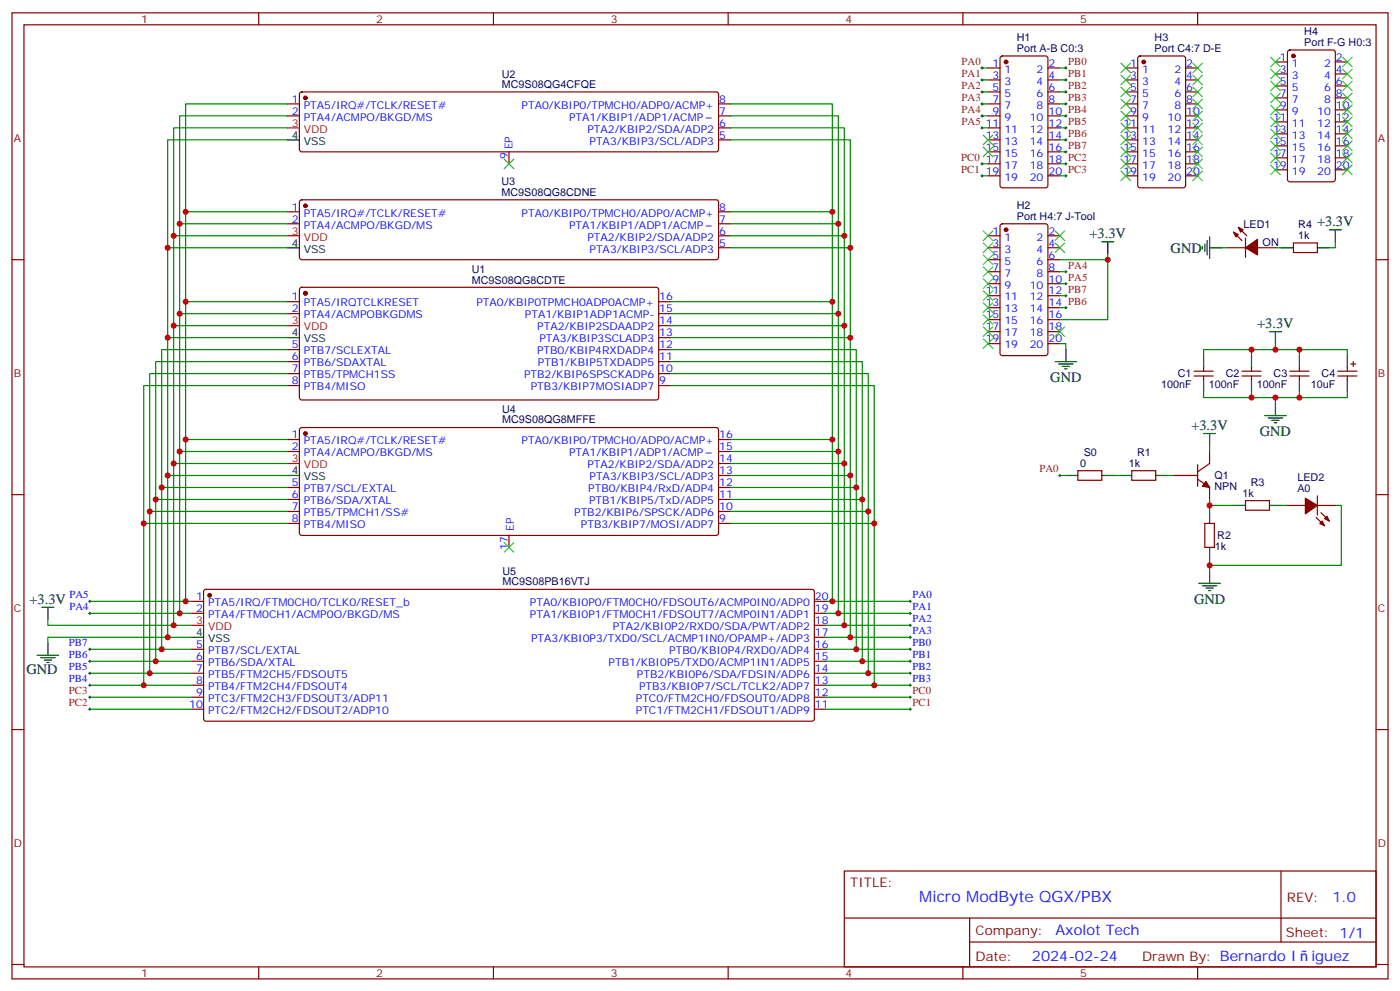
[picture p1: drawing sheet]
<svg xmlns="http://www.w3.org/2000/svg" width="412mm" height="292mm" viewBox="0 0 412 292" stroke-linecap="round" stroke-linejoin="round" font-family="sans-serif">
<g fill="none" stroke="#870000" stroke-width=".35">
<path d="M3.5 3.8h405.4v284.3h-405.4zM7.1 7.3h398.2v277.3h-398.2zM76.2 3.8v3.5M145.3 3.8v3.5M214.5 3.8v3.5M283.6 3.8v3.5M294.8 16.7l.5-.2h12.7l.6 .4 .1 37.7-.5 .6-12.9 .1-.7-.5v-37.6zM335.4 16.7l.4-.2h12.7l.7 .4v37.7l-.4 .6-13 .1-.6-.5-.1-37.6zM352.8 3.8v3.5M375.7 18.2h3.5M379.5 14.9l.4-.2h12.7l.7 .4v37.7l-.4 .7h-13l-.6-.4-.1-37.7zM393.3 18.2h3.6"/>
<path d="M84.7 30.6h3.5M84.7 34.1h3.5M88.4 27.3l.5-.2h122.1l.5 .2 .2 .5v16.2l-.3 .5-.4 .2h-122.1l-.5-.2-.2-.5v-16.2zM211.7 30.6h3.5M211.7 34.1h3.5M211.7 37.6h3.5M291 20h3.6M291 23.5h3.6M291 27.1h3.6M291 30.6h3.6M291 34.1h3.6M291 37.6h3.6"/>
<path d="M308.7 20h3.5M308.7 23.5h3.5M308.7 27.1h3.5M308.7 30.6h3.5M308.7 34.1h3.5M308.7 37.6h3.5M331.6 20h3.5M331.6 23.5h3.5M331.6 27.1h3.5M331.6 30.6h3.5M331.6 34.1h3.5M331.6 37.6h3.5"/>
<path d="M349.2 20h3.6M349.2 23.5h3.6M349.2 27.1h3.6M349.2 30.6h3.6M349.2 34.1h3.6M349.2 37.6h3.6M375.7 21.8h3.5M375.7 25.3h3.5M375.7 28.8h3.5M375.7 39.4h3.5M375.7 32.3h3.5M375.7 35.9h3.5"/>
<path d="M393.3 21.8h3.6M393.3 25.3h3.6M393.3 28.8h3.6M393.3 39.4h3.6M393.3 32.3h3.6M393.3 35.9h3.6M88.4 59l.5-.2h122.1l.5 .2 .2 .5v16.2l-.3 .5-.4 .2h-122.1l-.5-.2-.2-.5v-16.2zM149.9 44.7v3.5M211.7 41.2h3.5M291 51.8h3.6M291 48.2h3.6M291 44.7h3.6"/>
<path d="M291 41.2h3.6M308.7 51.8h3.5M308.7 48.2h3.5M308.7 44.7h3.5M308.7 41.2h3.5M331.6 51.8h3.5M331.6 48.2h3.5M331.6 44.7h3.5M331.6 41.2h3.5M349.2 51.8h3.6M349.2 48.2h3.6M349.2 44.7h3.6"/>
<path d="M349.2 41.2h3.6M375.7 50h3.5M375.7 46.5h3.5M375.7 42.9h3.5M393.3 50h3.6M393.3 46.5h3.6M393.3 42.9h3.6M3.5 76.4h3.6M84.7 62.3h3.5M84.7 65.9h3.5M211.7 69.4h3.5M211.7 72.9h3.5"/>
<path d="M211.7 62.3h3.5M211.7 65.9h3.5M291 76.4h3.6M291 69.4h3.6M291 72.9h3.6M291 80h3.6M294.8 66.1l.5-.2h12.7l.6 .4 .1 37.7-.5 .6-12.9 .1-.7-.5v-37.6zM308.7 76.4h3.5M308.7 69.4h3.5M308.7 72.9h3.5M308.7 80h3.5M361.6 72.9h5.3"/>
<path d="M363.4 68.3l2.4 2.5M364.8 66.9l2.4 2.5M366.9 70.1v5.6M370.4 72.9h5.3M381 71.5h7.1v2.8h-7.1zM405.3 76.4h3.6M84.7 88.8h3.5M84.7 92.3h3.5M88.4 84.8l.5-.2h104.7l.4 .7v32l-.7 .4h-104.7l-.4-.7v-31.7zM194 88.8h3.6M194 92.3h3.6M194 99.4h3.6"/>
<path d="M194 95.8h3.6M291 97.6h3.6M291 94.1h3.6M291 90.6h3.6M291 83.5h3.6M291 87h3.6M308.7 97.6h3.5M308.7 94.1h3.5M308.7 90.6h3.5M308.7 83.5h3.5M308.7 87h3.5M84.7 102.9h3.5"/>
<path d="M84.7 106.4h3.5M84.7 110h3.5M84.7 113.5h3.5M194 102.9h3.6M194 106.4h3.6M194 110h3.6M194 113.5h3.6M291 101.1h3.6M308.7 101.1h3.5M351.7 109.3h5.7M351.7 110.7h5.7M354.5 108.2v1.1"/>
<path d="M354.5 110.7v1M365.8 109.3h5.7M365.8 110.7h5.7M368.7 108.2v1.1M368.7 110.7v1M379.9 109.3h5.7M379.9 110.7h5.7M382.8 108.2v1.1M382.8 110.7v1M394.1 109.3h5.6M394.1 110.7h5.6M396.9 108.2v1.1"/>
<path d="M396.9 110.7v1M397.9 107.1h1.4M398.6 106.4v1.4M84.7 129.4h3.5M84.7 132.9h3.5M88.4 126l.5-.2 122.3 .1 .5 .6-.1 30.7-.6 .4-122.4-.1-.4-.6v-30.4zM211.7 129.4h3.5M211.7 132.9h3.5M211.7 139.9h3.5M211.7 136.4h3.5M317.5 138.5h7.1v2.9h-7.1zM333.4 138.5h7v2.9h-7z"/>
<path d="M345.7 139.9h7.1M352.8 136.8v6.3M356.3 132.9v3.5l-3.5 2.5M3.5 145.6h3.6M84.7 143.5h3.5M84.7 147h3.5M84.7 150.5h3.5M84.7 154.1h3.5M149.9 157.6v3.5M211.7 143.5h3.5M211.7 147h3.5M211.7 150.5h3.5"/>
<path d="M211.7 154.1h3.5M352.8 141l3.5 2.5v3.5M354.9 154.1h2.8v7h-2.8zM366.9 147.4h7v2.8h-7zM379.2 148.8h5.3M387.7 152.3l2.5 2.5M388.1 148.8h5.2M388.1 145.9v5.7M389.1 150.9l2.5 2.5M405.3 145.6h3.6M56.4 177h3.6M60.2 173.7l.5-.2h178.8l.4 .7v37.4l-.2 .5-.5 .2h-178.5l-.5-.3-.2-.4v-37.4z"/>
<path d="M239.9 177h3.5M56.4 180.5h3.6M56.4 191.1h3.6M56.4 194.6h3.6M56.4 198.2h3.6M239.9 180.5h3.5M239.9 191.1h3.5M239.9 194.6h3.5M239.9 198.2h3.5M239.9 187.6h3.5M239.9 184h3.5M3.5 214.7h3.6"/>
<path d="M56.4 201.7h3.6M56.4 205.2h3.6M56.4 208.7h3.6M239.9 201.7h3.5M239.9 205.2h3.5M239.9 208.7h3.5M405.3 214.7h3.6M248.7 256.4h156.6v28.2h-156.6zM377.3 256.4v20.9M248.7 270.2h156.5M285.6 277.3h119.6M285.6 270.2v14.1"/>
<path d="M3.5 283.9h3.6M76.2 284.6v3.5M145.3 284.6v3.5M214.5 284.6v3.5M283.6 284.6v3.5M352.8 284.6v3.5M405.3 283.9h3.6"/>
</g>
<g fill="none" stroke="#008700" stroke-width=".35">
<path d="M84.7 30.6h-30v146.4h1.7M84.7 34.1h-31.8v146.4h3.5M84.7 37.6h-33.5v146.4M215.2 30.6h30v146.4h-1.8M215.2 34.1h31.7v146.4h-3.5M215.2 37.6h33.5v146.4h-5.3M289.3 20h1.7M289.3 23.5h1.7M289.3 27.1h1.7M289.3 30.6h1.7M289.3 34.1h1.7M289.3 37.6h1.7"/>
<path d="M312.2 20h1.8M312.2 23.5h1.8M312.2 27.1h1.8M312.2 30.6h1.8M312.2 34.1h1.8M312.2 37.6h1.8M84.7 41.2h-35.3v146.4M215.2 41.2h35.3v146.4h-7.1M289.3 48.2h1.7M289.3 51.8h1.7M312.2 41.2h1.8M312.2 44.7h1.8"/>
<path d="M312.2 48.2h1.8M312.2 51.8h1.8M49.4 72.9h35.3M51.2 69.4h33.5M52.9 65.9h31.8M54.7 62.3h30M215.2 72.9h35.3M215.2 62.3h30M215.2 65.9h31.7M215.2 69.4h33.5M312.2 80h1.8M326.3 74.7v1.7h-14.1"/>
<path d="M326.3 76.4v17.7h-14.1M359.8 72.9h1.8M375.7 72.9h1.8M393.3 71.2v1.7h-1.7M49.4 99.4h35.3M51.2 95.8h33.5M52.9 92.3h31.8M54.7 88.8h30M197.6 88.8h47.6M197.6 92.3h49.3M197.6 95.8h51.1M197.6 99.4h52.9"/>
<path d="M312.2 87h1.8M312.2 90.6h1.8M312.2 83.5h1.8M84.7 102.9h-37.1v88.2M84.7 106.4h-38.8v88.2M84.7 110h-40.6v88.2M84.7 113.5h-42.4v88.2M197.6 102.9h54.6v88.2h-8.8M197.6 106.4h56.4v88.2h-10.6M197.6 110h58.2v88.2h-12.4M197.6 113.5h59.9v88.2h-14.1M312.2 101.1h1.8v1.8"/>
<path d="M354.5 104.7v-1.8h42.4v1.8M354.5 115.3v1.7h42.4v-1.7M368.7 102.9v1.8M368.7 115.3v1.7M375.7 101.1v1.8M375.7 117v1.8M382.8 102.9v1.8M382.8 115.3v1.7M49.4 139.9h35.3M51.2 136.4h33.5M52.9 132.9h31.8M54.7 129.4h30"/>
<path d="M215.2 129.4h30M215.2 132.9h31.7M215.2 136.4h33.5M215.2 139.9h35.3M312.2 139.9h1.8M328.1 139.9h1.7M344 139.9h1.7M356.3 131.1v1.8M42.3 154.1h42.4M44.1 150.5h40.6M45.9 147h38.8M47.6 143.5h37.1"/>
<path d="M215.2 143.5h37M215.2 147h38.8M215.2 150.5h40.6M215.2 154.1h42.3M356.3 148.8h7.1M356.3 147v3.5M377.5 148.8h1.7M393.3 148.8h1.8v17.6h-38.8M26.5 177h28.2M245.2 177h22.9M356.3 164.6v3.6M14.1 182.3v1.7h42.3"/>
<path d="M26.5 180.5h26.4M26.5 191.1h29.9M26.5 194.6h29.9M26.5 198.2h29.9M56.4 187.6h-42.3v1.7M246.9 180.5h21.2M248.7 184h19.4M250.5 187.6h17.6M252.2 191.1h15.9M254 194.6h14.1M255.8 198.2h12.3M26.5 201.7h29.9"/>
<path d="M26.5 205.2h29.9M26.5 208.7h29.9M243.4 205.2h24.7M243.4 208.7h24.7M257.5 201.7h10.6"/>
</g>
<g fill="none" stroke="#000" stroke-width=".35">
<path d="M84.7 41.2h3.5M84.7 72.9h3.5M324.6 71.2h3.5M326.3 71.2v3.5M354.2 72.6v.7M354.9 71.9v2.1M355.6 70.8v4.2M356.3 72.9h3.5M356.3 69.7v6.4M377.5 72.9h3.5M388.1 72.9h3.5M391.6 67.6h3.5"/>
<path d="M393.3 67.6v3.6M84.7 99.4h3.5M373.9 97.6h3.6M375.7 97.6v3.5M310.8 106.4h6.3M311.9 107.1h4.2M312.9 107.8h2.1M313.6 108.5h.7M314 102.9v3.5M354.5 104.7v3.5M354.5 111.7v3.6M368.7 104.7v3.5"/>
<path d="M368.7 111.7v3.6M375.7 118.8v3.5M382.8 104.7v3.5M382.8 111.7v3.6M396.9 104.7v3.5M396.9 111.7v3.6M84.7 139.9h3.5M314 139.9h3.5M324.6 139.9h3.5M329.8 139.9h3.6M340.4 139.9h3.6M354.5 127.6h3.6"/>
<path d="M356.3 127.6v3.5M372.5 122.3h6.4M373.6 123h4.2M374.6 123.7h2.2M375.4 124.4h.7M356.3 150.5v3.6M363.4 148.8h3.5M373.9 148.8h3.6M12.3 178.8h3.6M14.1 178.8v3.5M353.1 171.7h6.4M354.2 172.4h4.2"/>
<path d="M355.2 173.1h2.2M356 173.8h.7M356.3 161.1v3.5M356.3 168.2v3.5M10.9 192.9h6.4M12 193.6h4.2M13.1 194.3h2.1M13.8 195h.7M14.1 189.3v3.6M56.4 187.6h3.6"/>
</g>
<g fill="#870000" stroke="#870000" stroke-width=".35">
<path d="M363.4 68.3l1.4 .7-.7 .7z"/>
<path d="M364.8 66.9l1.4 .7-.7 .7z"/>
<path d="M366.9 72.9l3.5-2.5v4.6z"/>
<path d="M355.2 141.7l1.1 1.8-2.1-.4z"/>
<path d="M390.2 152.6l.7-.7 .7 1.5z"/>
<path d="M388.8 154.1l.7-.7 .7 1.4z"/>
<path d="M384.5 146.6l3.6 2.2-3.6 2.4z"/>
<circle cx="296.3" cy="67.6" r=".53"/>
<circle cx="381" cy="16.5" r=".53"/>
<circle cx="336.9" cy="18.2" r=".53"/>
<circle cx="296.3" cy="18.2" r=".53"/>
<circle cx="90" cy="60.6" r=".53"/>
<circle cx="90" cy="86.3" r=".53"/>
<circle cx="90" cy="127.6" r=".53"/>
<circle cx="90" cy="28.8" r=".53"/>
<circle cx="61.7" cy="175.2" r=".53"/>
</g>
<g fill="none" stroke="#3c3" stroke-width=".35">
<path d="M330.2 18.6l2.8 2.8M333 18.6l-2.8 2.8M351.4 18.6l2.8 2.8M354.2 18.6l-2.8 2.8M374.3 16.8l2.8 2.8M377.1 16.8l-2.8 2.8M395.5 16.8l2.8 2.8M398.3 16.8l-2.8 2.8M289.6 39.8l2.9 2.8M292.5 39.8l-2.9 2.8M330.2 22.1l2.8 2.8M330.2 25.6l2.8 2.9"/>
<path d="M330.2 29.2l2.8 2.8M330.2 32.7l2.8 2.8M330.2 36.2l2.8 2.9M330.2 39.8l2.8 2.8M333 22.1l-2.8 2.8M333 25.6l-2.8 2.9M333 29.2l-2.8 2.8M333 32.7l-2.8 2.8M333 36.2l-2.8 2.9M333 39.8l-2.8 2.8M351.4 39.8l2.8 2.8M351.4 36.2l2.8 2.9"/>
<path d="M351.4 32.7l2.8 2.8M351.4 29.2l2.8 2.8M351.4 25.6l2.8 2.9M351.4 22.1l2.8 2.8M354.2 22.1l-2.8 2.8M354.2 25.6l-2.8 2.9M354.2 29.2l-2.8 2.8M354.2 39.8l-2.8 2.8M354.2 36.2l-2.8 2.9M354.2 32.7l-2.8 2.8M374.3 20.4l2.8 2.8M374.3 23.9l2.8 2.8"/>
<path d="M374.3 27.4l2.8 2.8M374.3 30.9l2.8 2.9M374.3 34.5l2.8 2.8M374.3 38l2.8 2.8M377.1 27.4l-2.8 2.8M377.1 23.9l-2.8 2.8M377.1 20.4l-2.8 2.8M377.1 30.9l-2.8 2.9M377.1 34.5l-2.8 2.8M377.1 38l-2.8 2.8M395.5 38l2.8 2.8M395.5 34.5l2.8 2.8"/>
<path d="M395.5 30.9l2.8 2.9M395.5 27.4l2.8 2.8M395.5 23.9l2.8 2.8M395.5 20.4l2.8 2.8M398.3 20.4l-2.8 2.8M398.3 23.9l-2.8 2.8M398.3 27.4l-2.8 2.8M398.3 38l-2.8 2.8M398.3 34.5l-2.8 2.8M398.3 30.9l-2.8 2.9M148.5 46.8l2.8 2.8M151.3 46.8l-2.8 2.8"/>
<path d="M289.6 43.3l2.9 2.8M292.5 43.3l-2.9 2.8M330.2 43.3l2.8 2.8M330.2 46.8l2.8 2.8M330.2 50.3l2.8 2.9M333 43.3l-2.8 2.8M333 46.8l-2.8 2.8M333 50.3l-2.8 2.9M351.4 43.3l2.8 2.8M351.4 46.8l2.8 2.8M351.4 50.3l2.8 2.9M354.2 50.3l-2.8 2.9"/>
<path d="M354.2 46.8l-2.8 2.8M354.2 43.3l-2.8 2.8M374.3 48.6l2.8 2.8M374.3 45l2.8 2.9M374.3 41.5l2.8 2.8M377.1 41.5l-2.8 2.8M377.1 45l-2.8 2.9M377.1 48.6l-2.8 2.8M395.5 41.5l2.8 2.8M395.5 45l2.8 2.9M395.5 48.6l2.8 2.8M398.3 48.6l-2.8 2.8"/>
<path d="M398.3 45l-2.8 2.9M398.3 41.5l-2.8 2.8M289.6 68l2.9 2.8M289.6 71.5l2.9 2.8M289.6 75l2.9 2.9M289.6 78.6l2.9 2.8M292.5 68l-2.9 2.8M292.5 71.5l-2.9 2.8M292.5 75l-2.9 2.9M292.5 78.6l-2.9 2.8M310.8 68l2.8 2.8M310.8 71.5l2.8 2.8"/>
<path d="M313.6 71.5l-2.8 2.8M313.6 68l-2.8 2.8M289.6 82.1l2.9 2.8M289.6 85.6l2.9 2.8M289.6 89.1l2.9 2.9M289.6 92.7l2.9 2.8M289.6 96.2l2.9 2.8M289.6 99.7l2.9 2.9M292.5 82.1l-2.9 2.8M292.5 85.6l-2.9 2.8M292.5 89.1l-2.9 2.9M292.5 92.7l-2.9 2.8"/>
<path d="M292.5 96.2l-2.9 2.8M292.5 99.7l-2.9 2.9M310.8 96.2l2.8 2.8M313.6 96.2l-2.8 2.8M148.5 159.7l2.8 2.8M151.3 159.7l-2.8 2.8"/>
</g>
<g fill="none" stroke="#000" stroke-width=".29">
<path d="M289.3 19.6v.8M314 19.6v.8M288.9 37.6h.7M288.9 34.1h.7M288.9 30.6h.7M288.9 27.1h.7M288.9 23.5h.7M288.9 20h.7M289.3 23.2v.7M289.3 26.7v.7M289.3 30.2v.7M289.3 33.8v.7"/>
<path d="M289.3 37.3v.7M313.6 37.6h.7M313.6 34.1h.7M313.6 30.6h.7M313.6 27.1h.7M313.6 23.5h.7M313.6 20h.7M314 23.2v.7M314 26.7v.7M314 30.2v.7M314 33.8v.7M314 37.3v.7"/>
<path d="M288.9 48.2h.7M288.9 51.8h.7M289.3 47.9v.7M289.3 51.4v.7M313.6 44.7h.7M313.6 41.2h.7M313.6 48.2h.7M313.6 51.8h.7M314 40.8v.7M314 44.3v.7M314 47.9v.7M314 51.4v.7"/>
<path d="M313.6 80h.7M314 79.6v.7M313.6 83.5h.7M313.6 87h.7M313.6 90.6h.7M314 83.1v.8M314 86.7v.7M314 90.2v.7M311.9 139.9h.7M312.2 139.6v.7M26.1 177h.7M26.5 176.6v.7"/>
<path d="M267.8 177h.7M268.1 176.6v.7M26.1 180.5h.7M26.1 191.1h.7M26.1 194.6h.7M26.1 198.2h.7M26.5 180.2v.7M26.5 190.7v.8M26.5 194.3v.7M26.5 197.8v.7M267.8 180.5h.7M267.8 184h.7"/>
<path d="M267.8 187.6h.7M267.8 191.1h.7M267.8 194.6h.7M267.8 198.2h.7M268.1 180.2v.7M268.1 183.7v.7M268.1 187.2v.7M268.1 190.7v.8M268.1 194.3v.7M268.1 197.8v.7M26.1 201.7h.7M26.1 205.2h.7"/>
<path d="M26.1 208.7h.7M26.5 201.3v.7M26.5 204.9v.7M26.5 208.4v.7M267.8 201.7h.7M267.8 205.2h.7M267.8 208.7h.7M268.1 201.3v.7M268.1 204.9v.7M268.1 208.4v.7"/>
</g>
<path d="M84.7 37.6h3.5M84.7 69.4h3.5M84.7 95.8h3.5M84.7 136.4h3.5M56.4 184h3.6" fill="none" stroke="#f00" stroke-width=".35"/>
<g fill="#c00">
<circle cx="375.7" cy="102.9" r=".88"/>
<circle cx="368.7" cy="102.9" r=".88"/>
<circle cx="382.8" cy="102.9" r=".88"/>
<circle cx="382.8" cy="117" r=".88"/>
<circle cx="368.7" cy="117" r=".88"/>
<circle cx="375.7" cy="117" r=".88"/>
<circle cx="326.3" cy="76.4" r=".88"/>
<circle cx="54.7" cy="62.3" r=".88"/>
<circle cx="54.7" cy="88.8" r=".88"/>
<circle cx="54.7" cy="129.4" r=".88"/>
<circle cx="54.7" cy="177" r=".88"/>
<circle cx="52.9" cy="65.9" r=".88"/>
<circle cx="52.9" cy="92.3" r=".88"/>
<circle cx="52.9" cy="132.9" r=".88"/>
<circle cx="52.9" cy="180.5" r=".88"/>
<circle cx="51.2" cy="184" r=".88"/>
<circle cx="51.2" cy="69.4" r=".88"/>
<circle cx="51.2" cy="95.8" r=".88"/>
<circle cx="51.2" cy="136.4" r=".88"/>
<circle cx="49.4" cy="187.6" r=".88"/>
<circle cx="49.4" cy="72.9" r=".88"/>
<circle cx="49.4" cy="99.4" r=".88"/>
<circle cx="49.4" cy="139.9" r=".88"/>
<circle cx="47.6" cy="191.1" r=".88"/>
<circle cx="47.6" cy="143.5" r=".88"/>
<circle cx="45.9" cy="194.6" r=".88"/>
<circle cx="45.9" cy="147" r=".88"/>
<circle cx="44.1" cy="198.2" r=".88"/>
<circle cx="44.1" cy="150.5" r=".88"/>
<circle cx="42.3" cy="201.7" r=".88"/>
<circle cx="42.3" cy="154.1" r=".88"/>
<circle cx="245.2" cy="129.4" r=".88"/>
<circle cx="245.2" cy="177" r=".88"/>
<circle cx="245.2" cy="88.8" r=".88"/>
<circle cx="245.2" cy="62.3" r=".88"/>
<circle cx="246.9" cy="180.5" r=".88"/>
<circle cx="246.9" cy="65.9" r=".88"/>
<circle cx="246.9" cy="92.3" r=".88"/>
<circle cx="246.9" cy="132.9" r=".88"/>
<circle cx="248.7" cy="184" r=".88"/>
<circle cx="248.7" cy="69.4" r=".88"/>
<circle cx="248.7" cy="95.8" r=".88"/>
<circle cx="248.7" cy="136.4" r=".88"/>
<circle cx="250.5" cy="187.6" r=".88"/>
<circle cx="250.5" cy="139.9" r=".88"/>
<circle cx="250.5" cy="99.4" r=".88"/>
<circle cx="250.5" cy="72.9" r=".88"/>
<circle cx="252.2" cy="191.1" r=".88"/>
<circle cx="252.2" cy="143.5" r=".88"/>
<circle cx="254" cy="194.6" r=".88"/>
<circle cx="254" cy="147" r=".88"/>
<circle cx="255.8" cy="198.2" r=".88"/>
<circle cx="255.8" cy="150.5" r=".88"/>
<circle cx="257.5" cy="201.7" r=".88"/>
<circle cx="257.5" cy="154.1" r=".88"/>
<circle cx="356.3" cy="148.8" r=".88"/>
<circle cx="356.3" cy="166.4" r=".88"/>
</g>
<text font-size="4.6" fill="#00f" x="270.8" y="265.4">Micro ModByte QGX/PBX</text>
<g font-size="4.2">
<text x="320.9" y="70.1">+3.3V</text>
<text x="388" y="66.5">+3.3V</text>
<text x="344.8" y="74.4">GND</text>
<text x="370.3" y="96.5">+3.3V</text>
<text x="309.4" y="112.5">GND</text>
<text x="350.9" y="126.5">+3.3V</text>
<text x="371.1" y="128.4">GND</text>
<text x="8.7" y="177.7">+3.3V</text>
<text x="351.7" y="177.8">GND</text>
<text x="7.8" y="198.5">GND</text>
</g>
<g font-size="4.2" fill="#00f">
<text x="392.5" y="265.6">1.0</text>
<text x="310.9" y="275.2">Axolot Tech</text>
<text x="304" y="283">2024-02-24</text>
<text x="386.3" y="282.9">iguez</text>
</g>
<g font-size="3.9" fill="#800">
<text x="250.5" y="260.9">TITLE:</text>
<text x="379.1" y="265.6">REV:</text>
<text x="287.4" y="275.1">Company:</text>
<text x="378.7" y="275.8">Sheet: 1/1</text>
<text x="287.4" y="282.8">Date:</text>
<text x="336.4" y="282.9">Drawn By: Bernardo I</text>
</g>
<g font-size="3.2" fill="#800">
<text x="41.6" y="6.8">1</text>
<text x="110.8" y="6.8">2</text>
<text x="179.9" y="6.8">3</text>
<text x="249.1" y="6.8">4</text>
<text x="318.2" y="6.8">5</text>
<text x="4.1" y="41.9">A</text>
<text x="405.9" y="41.9">A</text>
<text x="4.1" y="111">B</text>
<text x="405.9" y="111">B</text>
<text x="4.1" y="180.2">C</text>
<text x="405.9" y="180.2">C</text>
<text x="4.1" y="249.3">D</text>
<text x="405.9" y="249.3">D</text>
<text x="41.6" y="287.6">1</text>
<text x="110.8" y="287.6">2</text>
<text x="179.9" y="287.6">3</text>
<text x="249.1" y="287.6">4</text>
<text x="318.2" y="287.6">5</text>
</g>
<g font-size="3.2" fill="#000080">
<text x="384.2" y="10.3">H4</text>
<text x="299.5" y="15.2">Port A-B C0:3</text>
<text x="299.5" y="12.1">H1</text>
<text x="340.1" y="15.2">Port C4:7 D-E</text>
<text x="340.1" y="12.1">H3</text>
<text x="384.2" y="13.5">Port F-G H0:3</text>
<text x="147.8" y="22.8">U2</text>
<text x="147.8" y="26">MC9S08QG4CFQE</text>
<text x="147.7" y="57.7">MC9S08QG8CDNE</text>
<text x="147.7" y="54.4">U3</text>
<text x="299.5" y="64.6">Port H4:7 J-Tool</text>
<text x="299.5" y="61.5">H2</text>
<text x="366.3" y="67">LED1</text>
<text x="382.4" y="70.4">1k</text>
<text x="382.4" y="67.2">R4</text>
<text x="371.9" y="72.3">ON</text>
<text x="139" y="83.5">MC9S08QG8CDTE</text>
<text x="139" y="80.2">U1</text>
<text x="347" y="111.1">C1</text>
<text x="361.1" y="111.1">C2</text>
<text x="375.2" y="111.1">C3</text>
<text x="389.3" y="111.1">C4</text>
<text x="342" y="114.3">100nF</text>
<text x="356.1" y="114.3">100nF</text>
<text x="370.2" y="114.3">100nF</text>
<text x="386.1" y="114.3">10uF</text>
<text x="147.9" y="124.6">MC9S08QG8MFFE</text>
<text x="147.9" y="121.4">U4</text>
<text x="318.2" y="137.5">0</text>
<text x="319.2" y="134.3">S0</text>
<text x="332.5" y="137.5">1k</text>
<text x="335" y="134.3">R1</text>
<text x="357.7" y="141.1">Q1</text>
<text x="368.5" y="143.1">R3</text>
<text x="382.2" y="141.7">LED2</text>
<text x="357.7" y="144.3">NPN</text>
<text x="366" y="146.3">1k</text>
<text x="382.2" y="144.9">A0</text>
<text x="357.8" y="161.9">1k</text>
<text x="358.6" y="158.7">R2</text>
<text x="148" y="172.3">MC9S08PB16VTJ</text>
<text x="148" y="169.2">U5</text>
</g>
<g font-size="3.2" fill="#00f">
<text x="377" y="17.9">1</text>
<text x="393.5" y="17.9">2</text>
<text x="292.4" y="19.6">1</text>
<text x="292.4" y="23.2">3</text>
<text x="295.9" y="21.4">1</text>
<text x="305.4" y="21.4">2</text>
<text x="308.9" y="23.2">4</text>
<text x="308.9" y="19.6">2</text>
<text x="332.9" y="19.6">1</text>
<text x="332.9" y="23.2">3</text>
<text x="336.4" y="21.4">1</text>
<text x="345.9" y="21.4">2</text>
<text x="349.4" y="23.2">4</text>
<text x="349.4" y="19.6">2</text>
<text x="377" y="21.4">3</text>
<text x="380.5" y="19.6">1</text>
<text x="380.5" y="23.2">3</text>
<text x="390" y="23.2">4</text>
<text x="390" y="19.6">2</text>
<text x="393.5" y="21.4">4</text>
<text x="292.4" y="26.7">5</text>
<text x="295.9" y="24.9">3</text>
<text x="295.9" y="28.5">5</text>
<text x="305.4" y="28.5">6</text>
<text x="305.4" y="24.9">4</text>
<text x="308.9" y="26.7">6</text>
<text x="332.9" y="26.7">5</text>
<text x="336.4" y="24.9">3</text>
<text x="336.4" y="28.5">5</text>
<text x="345.9" y="28.5">6</text>
<text x="345.9" y="24.9">4</text>
<text x="349.4" y="26.7">6</text>
<text x="377" y="24.9">5</text>
<text x="377" y="28.5">7</text>
<text x="380.5" y="26.7">5</text>
<text x="390" y="26.7">6</text>
<text x="393.5" y="28.5">8</text>
<text x="393.5" y="24.9">6</text>
<text x="86" y="30.2">1</text>
<text x="86" y="33.8">2</text>
<text x="89.5" y="32">PTA5/IRQ#/TCLK/RESET#</text>
<text x="89.5" y="35.5">PTA4/ACMPO/BKGD/MS</text>
<text x="153.6" y="32">PTA0/KBIP0/TPMCH0/ADP0/ACMP+</text>
<text x="167.7" y="35.5">PTA1/KBIP1/ADP1/ACMP</text>
<text x="211.8" y="33.8">7</text>
<text x="211.8" y="30.2">8</text>
<text x="292.4" y="30.2">7</text>
<text x="292.4" y="33.8">9</text>
<text x="295.9" y="32">7</text>
<text x="295.9" y="35.5">9</text>
<text x="303.3" y="35.5">10</text>
<text x="305.4" y="32">8</text>
<text x="308.9" y="33.8">10 PB4</text>
<text x="308.9" y="30.2">8</text>
<text x="332.9" y="30.2">7</text>
<text x="332.9" y="33.8">9</text>
<text x="336.4" y="32">7</text>
<text x="336.4" y="35.5">9</text>
<text x="343.9" y="35.5">10</text>
<text x="345.9" y="32">8</text>
<text x="349.4" y="33.8">10</text>
<text x="349.4" y="30.2">8</text>
<text x="375" y="35.5">11</text>
<text x="377" y="32">9</text>
<text x="380.5" y="30.2">7</text>
<text x="380.5" y="33.8">9</text>
<text x="388" y="33.8">10</text>
<text x="390" y="30.2">8</text>
<text x="393.5" y="35.5">12</text>
<text x="393.5" y="32">10</text>
<text x="173" y="39.1">PTA2/KBIP2/SDA/ADP2</text>
<text x="211.8" y="40.8">5</text>
<text x="211.8" y="37.3">6</text>
<text x="290.4" y="37.3">11</text>
<text x="290.4" y="40.8">13</text>
<text x="295.9" y="39.1">11</text>
<text x="303.3" y="39.1">12</text>
<text x="308.9" y="40.8">14 PB6</text>
<text x="308.9" y="37.3">12 PB5</text>
<text x="330.9" y="37.3">11</text>
<text x="330.9" y="40.8">13</text>
<text x="336.4" y="39.1">11</text>
<text x="343.9" y="39.1">12</text>
<text x="349.4" y="40.8">14</text>
<text x="349.4" y="37.3">12</text>
<text x="375" y="39.1">13</text>
<text x="380.5" y="37.3">11</text>
<text x="380.5" y="40.8">13</text>
<text x="388" y="40.8">14</text>
<text x="388" y="37.3">12</text>
<text x="393.5" y="39.1">14</text>
<text x="149.6" y="46.7" transform="rotate(-90 149.6 46.7)">9</text>
<text x="151" y="44" transform="rotate(-90 151 44)">EP</text>
<text x="173.7" y="42.6">PTA3/KBIP3/SCL/ADP3</text>
<text x="290.4" y="44.3">15</text>
<text x="290.4" y="47.9">17</text>
<text x="295.9" y="42.6">13</text>
<text x="295.9" y="46.1">15</text>
<text x="303.3" y="46.1">16</text>
<text x="303.3" y="42.6">14</text>
<text x="308.9" y="47.9">18 PC2</text>
<text x="308.9" y="44.3">16 PB7</text>
<text x="330.9" y="44.3">15</text>
<text x="330.9" y="47.9">17</text>
<text x="336.4" y="42.6">13</text>
<text x="336.4" y="46.1">15</text>
<text x="343.9" y="46.1">16</text>
<text x="343.9" y="42.6">14</text>
<text x="349.4" y="47.9">18</text>
<text x="349.4" y="44.3">16</text>
<text x="375" y="42.6">15</text>
<text x="375" y="46.1">17</text>
<text x="380.5" y="44.3">15</text>
<text x="380.5" y="47.9">17</text>
<text x="388" y="47.9">18</text>
<text x="388" y="44.3">16</text>
<text x="393.5" y="46.1">18</text>
<text x="393.5" y="42.6">16</text>
<text x="290.4" y="51.4">19</text>
<text x="295.9" y="49.6">17</text>
<text x="295.9" y="53.2">19</text>
<text x="303.3" y="53.2">20</text>
<text x="303.3" y="49.6">18</text>
<text x="308.9" y="51.4">20 PC3</text>
<text x="330.9" y="51.4">19</text>
<text x="336.4" y="49.6">17</text>
<text x="336.4" y="53.2">19</text>
<text x="343.9" y="53.2">20</text>
<text x="343.9" y="49.6">18</text>
<text x="349.4" y="51.4">20</text>
<text x="375" y="49.6">19</text>
<text x="380.5" y="51.4">19</text>
<text x="388" y="51.4">20</text>
<text x="393.5" y="49.6">20</text>
<text x="86" y="62">1</text>
<text x="86" y="65.5">2</text>
<text x="89.5" y="63.7">PTA5/IRQ#/TCLK/RESET#</text>
<text x="153.6" y="63.7">PTA0/KBIP0/TPMCH0/ADP0/ACMP+</text>
<text x="211.8" y="65.5">7</text>
<text x="211.8" y="62">8</text>
<text x="89.5" y="67.3">PTA4/ACMPO/BKGD/MS</text>
<text x="167.7" y="67.3">PTA1/KBIP1/ADP1/ACMP</text>
<text x="173" y="70.8">PTA2/KBIP2/SDA/ADP2</text>
<text x="211.8" y="69">6</text>
<text x="292.4" y="69">1</text>
<text x="295.9" y="70.8">1</text>
<text x="305.4" y="70.8">2</text>
<text x="308.9" y="69">2</text>
<text x="173.7" y="74.3">PTA3/KBIP3/SCL/ADP3</text>
<text x="211.8" y="72.6">5</text>
<text x="292.4" y="72.6">3</text>
<text x="292.4" y="76.1">5</text>
<text x="295.9" y="74.3">3</text>
<text x="295.9" y="77.9">5</text>
<text x="305.4" y="77.9">6</text>
<text x="305.4" y="74.3">4</text>
<text x="308.9" y="76.1">6</text>
<text x="308.9" y="72.6">4</text>
<text x="292.4" y="79.6">7</text>
<text x="292.4" y="83.1">9</text>
<text x="295.9" y="81.4">7</text>
<text x="305.4" y="81.4">8</text>
<text x="308.9" y="83.1">10 PA5</text>
<text x="308.9" y="79.6">8</text>
<text x="86" y="88.4">1</text>
<text x="194.2" y="88.4">16</text>
<text x="290.4" y="86.7">11</text>
<text x="295.9" y="84.9">9</text>
<text x="295.9" y="88.4">11</text>
<text x="303.3" y="88.4">12</text>
<text x="303.3" y="84.9">10</text>
<text x="308.9" y="86.7">12 PB7</text>
<text x="86" y="92">2</text>
<text x="89.5" y="90.2">PTA5/IRQTCLKRESET</text>
<text x="89.5" y="93.7">PTA4/ACMPOBKGDMS</text>
<text x="140.3" y="90.2">PTA0/KBIP0TPMCH0ADP0ACMP+</text>
<text x="154.6" y="93.7">PTA1/KBIP1ADP1ACMP-</text>
<text x="194.2" y="95.5">14</text>
<text x="194.2" y="92">15</text>
<text x="290.4" y="90.2">13</text>
<text x="290.4" y="93.7">15</text>
<text x="295.9" y="92">13</text>
<text x="295.9" y="95.5">15</text>
<text x="303.3" y="95.5">16</text>
<text x="303.3" y="92">14</text>
<text x="308.9" y="93.7">16</text>
<text x="308.9" y="90.2">14 PB6</text>
<text x="158.3" y="97.3">PTA2/KBIP2SDAADP2</text>
<text x="158.9" y="100.8">PTA3/KBIP3SCLADP3</text>
<text x="194.2" y="99">13</text>
<text x="290.4" y="97.3">17</text>
<text x="290.4" y="100.8">19</text>
<text x="295.9" y="99">17</text>
<text x="303.3" y="99">18</text>
<text x="308.9" y="100.8">20</text>
<text x="308.9" y="97.3">18</text>
<text x="86" y="102.6">5</text>
<text x="86" y="106.1">6</text>
<text x="89.5" y="104.3">PTB7/SCLEXTAL</text>
<text x="89.5" y="107.8">PTB6/SDAXTAL</text>
<text x="158.2" y="104.3">PTB0/KBIP4RXDADP4</text>
<text x="158.5" y="107.8">PTB1/KBIP5TXDADP5</text>
<text x="194.2" y="106.1">11</text>
<text x="194.2" y="102.6">12</text>
<text x="295.9" y="102.6">19</text>
<text x="303.3" y="102.6">20</text>
<text x="86" y="109.6">7</text>
<text x="86" y="113.1">8</text>
<text x="89.5" y="111.4">PTB5/TPMCH1SS</text>
<text x="154.4" y="111.4">PTB2/KBIP6SPSCKADP6</text>
<text x="194.2" y="113.1">9</text>
<text x="194.2" y="109.6">10</text>
<text x="89.5" y="114.9">PTB4/MISO</text>
<text x="156.4" y="114.9">PTB3/KBIP7MOSIADP7</text>
<text x="86" y="129">1</text>
<text x="89.5" y="130.8">PTA5/IRQ#/TCLK/RESET#</text>
<text x="153.6" y="130.8">PTA0/KBIP0/TPMCH0/ADP0/ACMP+</text>
<text x="211.8" y="129">16</text>
<text x="86" y="132.5">2</text>
<text x="89.5" y="134.3">PTA4/ACMPO/BKGD/MS</text>
<text x="167.7" y="134.3">PTA1/KBIP1/ADP1/ACMP</text>
<text x="173" y="137.8">PTA2/KBIP2/SDA/ADP2</text>
<text x="211.8" y="136.1">14</text>
<text x="211.8" y="132.5">15</text>
<text x="86" y="143.1">5</text>
<text x="173.7" y="141.4">PTA3/KBIP3/SCL/ADP3</text>
<text x="211.8" y="143.1">12</text>
<text x="211.8" y="139.6">13</text>
<text x="86" y="146.6">6</text>
<text x="89.5" y="144.9">PTB7/SCL/EXTAL</text>
<text x="89.5" y="148.4">PTB6/SDA/XTAL</text>
<text x="173.3" y="144.9">PTB0/KBIP4/RxD/ADP4</text>
<text x="173.5" y="148.4">PTB1/KBIP5/TxD/ADP5</text>
<text x="211.8" y="146.6">11</text>
<text x="86" y="150.2">7</text>
<text x="86" y="153.7">8</text>
<text x="89.5" y="151.9">PTB5/TPMCH1/SS#</text>
<text x="89.5" y="155.5">PTB4/MISO</text>
<text x="169.1" y="151.9">PTB2/KBIP6/SPSCK/ADP6</text>
<text x="171.1" y="155.5">PTB3/KBIP7/MOSI/ADP7</text>
<text x="211.8" y="153.7">9</text>
<text x="211.8" y="150.2">10</text>
<text x="149.6" y="161.8" transform="rotate(-90 149.6 161.8)">17</text>
<text x="151.3" y="156.3" transform="rotate(-90 151.3 156.3)">EP</text>
<text x="20.5" y="179.6">PA4</text>
<text x="20.5" y="176.1">PA5</text>
<text x="57.8" y="176.6">1</text>
<text x="61.3" y="178.4">PTA5/IRQ/FTM0CH0/TCLK0/RESET_b</text>
<text x="156.1" y="178.4">PTA0/KBI0P0/FTM0CH0/FDSOUT6/ACMP0IN0/ADP0</text>
<text x="240.1" y="176.6">20</text>
<text x="268.8" y="176.1">PA0</text>
<text x="268.8" y="179.6">PA1</text>
<text x="57.8" y="180.2">2</text>
<text x="61.3" y="181.9">PTA4/FTM0CH1/ACMP0O/BKGD/MS</text>
<text x="156.1" y="181.9">PTA1/KBI0P1/FTM0CH1/FDSOUT7/ACMP0IN1/ADP1</text>
<text x="180.5" y="185.5">PTA2/KBI0P2/RXD0/SDA/PWT/ADP2</text>
<text x="240.1" y="183.7">18</text>
<text x="240.1" y="180.2">19</text>
<text x="268.8" y="183.2">PA2</text>
<text x="20.3" y="190.2">PB7</text>
<text x="57.8" y="190.7">5</text>
<text x="156.5" y="189">PTA3/KBI0P3/TXD0/SCL/ACMP1IN0/OPAMP+/ADP3</text>
<text x="240.1" y="190.7">16</text>
<text x="240.1" y="187.2">17</text>
<text x="268.8" y="186.7">PA3</text>
<text x="268.8" y="190.2">PB0</text>
<text x="20.3" y="197.3">PB5</text>
<text x="20.3" y="193.7">PB6</text>
<text x="57.8" y="194.3">6</text>
<text x="57.8" y="197.8">7</text>
<text x="61.3" y="192.5">PTB7/SCL/EXTAL</text>
<text x="61.3" y="196">PTB6/SDA/XTAL</text>
<text x="179.3" y="196">PTB1/KBI0P5/TXD0/ACMP1IN1/ADP5</text>
<text x="197.2" y="192.5">PTB0/KBI0P4/RXD0/ADP4</text>
<text x="240.1" y="197.8">14</text>
<text x="240.1" y="194.3">15</text>
<text x="268.8" y="193.7">PB1</text>
<text x="268.8" y="197.3">PB2</text>
<text x="20.3" y="200.8">PB4</text>
<text x="57.8" y="201.3">8</text>
<text x="61.3" y="199.6">PTB5/FTM2CH5/FDSOUT5</text>
<text x="61.3" y="203.1">PTB4/FTM2CH4/FDSOUT4</text>
<text x="187.6" y="199.6">PTB2/KBI0P6/SDA/FDSIN/ADP6</text>
<text x="188.3" y="203.1">PTB3/KBI0P7/SCL/TCLK2/ADP7</text>
<text x="240.1" y="201.3">13</text>
<text x="268.8" y="200.8">PB3</text>
<text x="55.8" y="208.4">10</text>
<text x="57.8" y="204.9">9</text>
<text x="61.3" y="206.6">PTC3/FTM2CH3/FDSOUT3/ADP11</text>
<text x="187.3" y="206.6">PTC0/FTM2CH0/FDSOUT0/ADP8</text>
<text x="240.1" y="208.4">11</text>
<text x="240.1" y="204.9">12</text>
<text x="61.3" y="210.1">PTC2/FTM2CH2/FDSOUT2/ADP10</text>
<text x="187.3" y="210.1">PTC1/FTM2CH1/FDSOUT1/ADP9</text>
</g>
<g font-size="3.2" fill="#930">
<text x="283.3" y="22.6">PA1</text>
<text x="283.3" y="19.1">PA0</text>
<text x="314.7" y="22.6">PB1</text>
<text x="314.7" y="19.1">PB0</text>
<text x="283.3" y="29.7">PA3</text>
<text x="283.3" y="26.2">PA2</text>
<text x="314.7" y="29.7">PB3</text>
<text x="314.7" y="26.2">PB2</text>
<text x="283.3" y="33.2">PA4</text>
<text x="283.3" y="36.8">PA5</text>
<text x="283.1" y="47.3">PC0</text>
<text x="283.1" y="50.9">PC1</text>
<text x="314.7" y="79.1">PA4</text>
<text x="306.2" y="139.1">PA0</text>
<text x="20.3" y="207.9">PC2</text>
<text x="20.3" y="204.3">PC3</text>
<text x="268.8" y="204.3">PC0</text>
<text x="268.8" y="207.9">PC1</text>
</g>
<g font-size="3.2" fill="#f00">
<text x="86" y="37.3">3</text>
<text x="89.5" y="39.1">VDD</text>
<text x="86" y="69">3</text>
<text x="89.5" y="70.8">VDD</text>
<text x="86" y="95.5">3</text>
<text x="89.5" y="97.3">VDD</text>
<text x="86" y="136.1">3</text>
<text x="89.5" y="137.8">VDD</text>
<text x="57.8" y="183.7">3</text>
<text x="61.3" y="185.5">VDD</text>
</g>
<g font-size="3.2">
<text x="86" y="40.8">4</text>
<text x="89.5" y="42.6">VSS</text>
<text x="86" y="72.6">4</text>
<text x="89.5" y="74.3">VSS</text>
<text x="86" y="99">4</text>
<text x="89.5" y="100.8">VSS</text>
<text x="86" y="139.6">4</text>
<text x="89.5" y="141.4">VSS</text>
<text x="57.8" y="187.2">4</text>
<text x="61.3" y="189">VSS</text>
</g>
</svg>
